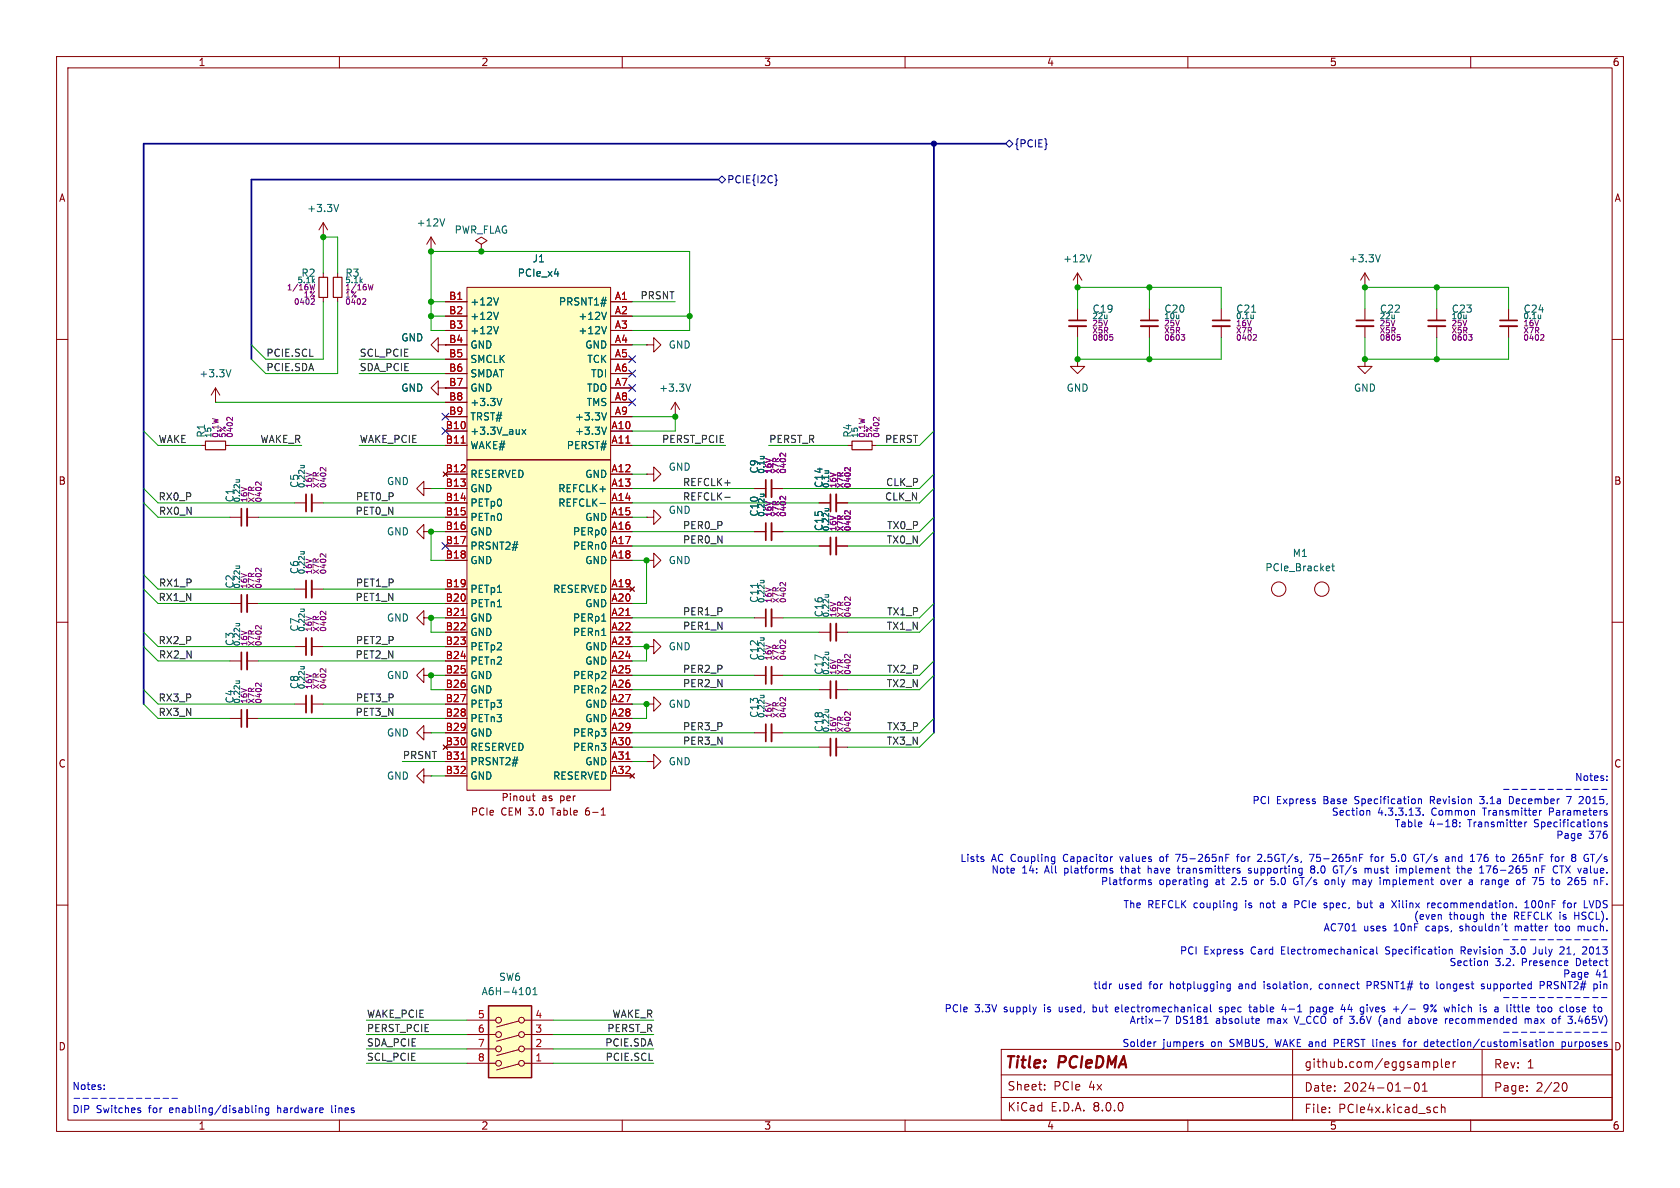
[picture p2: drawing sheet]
<svg xmlns="http://www.w3.org/2000/svg" width="297mm" height="210mm" viewBox="0 0 297 210" stroke-linecap="round" stroke-linejoin="round" font-family="sans-serif">
<g fill="none" stroke="#840000" stroke-width=".18">
<path d="M10 10h277v190h-277zM12 12h273v186h-273zM60 10v2M110 10v2M160 10v2M210 10v2M260 10v2M57.1 39.4l-.7 1.2M57.1 39.4v2.5M57.1 39.4l.8 1.2M10 60h2M57.1 41.9h.1"/>
<path d="M57.1 48.3v.7M57.1 52.6v.7M59.7 48.3v.7M59.7 52.6v.7M76.2 44.5h.1M76.2 41.9l-.8 1.3M76.2 41.9v2.6M76.2 41.9l.8 1.3M215.9 54.6v2M215.9 57.7v2M285 60h2M35.6 78.7h.7"/>
<path d="M38.1 71.1h.1M38.1 68.6l-.8 1.3M38.1 68.6v2.5M38.1 68.6l.8 1.3M39.9 78.7h.7M77.5 61v-1.3l-1.3 1.3 1.3 1.2v-1.2h1.2M77.5 68.6v-1.3l-1.3 1.3 1.3 1.3v-1.3h1.2M78.7 61h.1M78.7 68.6h.1M40.6 91.4h2.1M43.7 91.4h2M74.9 94v-1.3l-1.2 1.3 1.2 1.3v-1.3h1.3"/>
<path d="M74.9 86.4v-1.3l-1.2 1.3 1.2 1.2v-1.2h1.3M76.2 94h.1M76.2 86.4h.1M133.3 94h2.1M136.4 94h2M144.8 88.9h2M147.8 88.9h2.1M10 110h2M40.6 116.8h2.1M43.7 116.8h2M52.1 104.1h2M55.1 104.1h2"/>
<path d="M74.9 109.2v-1.2l-1.2 1.2 1.2 1.3v-1.3h1.3M74.9 119.4v-1.3l-1.2 1.3 1.2 1.3v-1.3h1.3M76.2 109.2h.1M76.2 119.4h.1M114.3 114.3h1.3v-1.3l1.2 1.3-1.2 1.3v-1.3M114.3 114.3h.1M144.8 111.8h2M147.8 111.8h2.1M285 110h2M40.6 127h2.1M43.7 127h2M114.3 124.5h1.3v-1.3l1.2 1.3-1.2 1.2v-1.2"/>
<path d="M114.3 124.5h.1M114.3 134.6h1.3v-1.2l1.2 1.2-1.2 1.3v-1.3M114.3 134.6h.1M144.8 121.9h2M147.8 121.9h2.1M10 160h2M60 198v2M110 198v2M160 198v2M177 194h108M177 190h108M177 185.5h108v12.5h-108z"/>
<path d="M184.7 192.6v.1M184.7 191.8v.1M210 198v2M228.5 185.5v12.5M235 196.6v.1M235 195.8v.1M248.2 192.3h1.2M250.2 191.5l.2-.1a.81 .81 0 0 1 .6 .6 .81 .81 0 0 1-.3 .8l-.2 .1a.81 .81 0 0 1-.3-1.4zM251.5 192.9h.8M251.5 191.8l.4-.4v1.5M253.5 187.7v1.5M253.5 187.8l.4-.1 .3 .3v.4l-.2 .2h-.5"/>
<path d="M253.7 195.7l.5 .1M254.2 196.6l-.5 .1M254.8 195.8l.2-.1 .4 .1 .1 .9M254.8 195.2v1.5M254.8 187.2v1.3l.2 .2M255.5 188.2l.8-.2-.1-.2-.4-.1-.3 .2 .1 .7h.6M256.9 187.7v1M257.3 187.7l-.3 .1-.1 .2M260 198v2M262 185.5v8.5M270 192.8v.1M270 192v.1"/>
<path d="M276.2 192l.1-.5 .2-.1a.81 .81 0 0 1 .6 .6 .81 .81 0 0 1-.3 .8h-.4l-.2-.5"/>
</g>
<path d="M214.4 57.7h3M43.7 89.9v3.1M136.4 92.5v3M147.8 87.4v3M43.7 115.3v3.1M55.1 102.6v3.1M147.8 110.2v3.1M43.7 125.5v3M147.8 120.4v3" fill="none" stroke="#840000" stroke-width=".33"/>
<path d="M214.4 56.6h3M42.7 89.9v3.1M135.4 92.5v3M146.8 87.4v3M42.7 115.3v3.1M54.1 102.6v3.1M146.8 110.2v3.1M42.7 125.5v3M146.8 120.4v3" fill="none" stroke="#840000" stroke-width=".3"/>
<g fill="none" stroke="#006464" stroke-width=".18">
<path d="M59.9 36.1l-.5 1.3M78.6 38.7l-.4 1.2M55.3 49.6l.3 .4M63.8 49.6l.2 .4M64 49.3l-.3 .4M221.3 55.2h.7M221.6 55.7v.6M221.6 56.2l-.2 .1M40.8 65.3l-.4 1.3M41.7 84.8h.7M42.3 84.8l.1 .3M53.1 97.5h.7"/>
<path d="M53.7 97.5l.1 .3M134.4 87.4h.7M135 87.4l.1 .2M145.8 83.2h.7M146.4 83.2l.1 .2M41.7 110.2h.7M42.3 110.2l.1 .3M145.8 105.1h.7M145.8 115.3h.7M146.4 105.1l.1 .3M146.4 115.3l.1 .3M41.7 120.4h.7"/>
<path d="M42.3 120.4l.1 .3"/>
</g>
<g fill="none" stroke="#840084" stroke-width=".18">
<path d="M55.6 53.2l-.6 .6h.6M55.6 50.3l-.2 1-.2-.8-.2 .8M64.2 52.8h.4l.1 .3-.7 .7h.7M66 50.3l-.3 1-.2-.8-.2 .8M221.7 59.1l.4 .1v.2l-.6 .7h.6M41.1 73.8v.6l-.7-.6-.3 .1v.3M46.2 85.2v.6l-.7-.6-.3 .1v.3M57.6 97.9v.6l-.7-.6-.2 .1-.1 .3M138.9 87.7v.7l-.7-.7-.3 .1v.4M150.3 82.7v.6l-.7-.6h-.2l-.1 .4M46.2 110.6v.6l-.7-.6-.3 .1v.3M150.3 105.5v.6l-.7-.6-.2 .1-.1 .3"/>
<path d="M150.3 115.7v.6l-.7-.6-.2 .1-.1 .3M46.2 120.8v.6l-.7-.6h-.3v.4"/>
</g>
<path d="M56.4 49h1.5v3.6h-1.5zM58.9 49h1.6v3.6h-1.6zM36.3 78h3.6v1.5h-3.6z" fill="none" stroke="#840000" stroke-width=".2"/>
<path d="M86.4 177.8h7.6v12.7h-7.6z" fill="#ffffc2"/>
<g fill="none" stroke="#840000" stroke-width=".18">
<path d="M114.3 61h1.3v-1.3l1.2 1.3-1.2 1.2v-1.2M114.3 61h.1M119.4 73.7h.1M119.4 71.1l-.8 1.3M119.4 71.1v2.6M119.4 71.1l.7 1.3M52.1 88.9h2M55.1 88.9h2M144.8 96.5h2M147.8 96.5h2.1M133.3 129.5h2.1M136.4 129.5h2"/>
<path d="M82.5 188h5.1M82.5 185.4h5.1M82.5 182.9h5.1M82.5 180.3h5.1M91.7 180.5l-3.9 1M91.7 183l-3.9 1M91.7 185.5l-3.9 1.1M91.7 188.1l-3.9 1M92.7 188h5.1M92.7 185.4h5.1M92.7 182.9h5.1M92.7 180.3h5.1"/>
<circle cx="88.1" cy="188" r=".51"/>
<circle cx="88.1" cy="185.4" r=".51"/>
<circle cx="88.1" cy="182.9" r=".51"/>
<circle cx="88.1" cy="180.3" r=".51"/>
<circle cx="92.2" cy="185.4" r=".51"/>
<circle cx="92.2" cy="188" r=".51"/>
<circle cx="92.2" cy="182.9" r=".51"/>
<circle cx="92.2" cy="180.3" r=".51"/>
</g>
<path d="M86.4 177.8h7.6v12.7h-7.6z" fill="none" stroke="#840000" stroke-width=".25"/>
<path d="M122.1 67.9l-.4 1.3M53.1 82.3h.7M53.7 82.3l.1 .3M145.8 89.9h.7M146.4 89.9l.1 .3M134.4 122.9h.7M135 122.9l.1 .3M93.2 174.6h.1a.68 .68 0 0 1 .5 .6 .68 .68 0 0 1-.5 .6h-.1M94.2 175.8h.7M94.2 174.9l.4-.3v1.2" fill="none" stroke="#006464" stroke-width=".18"/>
<path d="M55.1 87.4v3M147.8 95v3M136.4 128v3.1" fill="none" stroke="#840000" stroke-width=".33"/>
<path d="M54.1 87.4v3M146.8 95v3M135.4 128v3.1" fill="none" stroke="#840000" stroke-width=".3"/>
<path d="M57.6 82.7v.6l-.7-.6h-.2l-.1 .4M150.3 90.3v.6l-.7-.6-.2 .1-.1 .3M138.9 123.3v.6l-.7-.6-.3 .1v.3" fill="none" stroke="#840084" stroke-width=".18"/>
<g fill="#ffffc2">
<path d="M82.5 81.3h25.4v58.4h-25.4z"/>
<path d="M82.5 50.8h25.4v30.5h-25.4z"/>
</g>
<g fill="none" stroke="#840000" stroke-width=".18">
<path d="M78.7 53.3h3.8M78.7 55.9h3.8M78.7 58.4h3.8M82.5 50.8h25.4v30.5h-25.4zM85.1 43.2l1-.7-1-.6-1 .6 1 .7v1.3M85.1 44.5h.1M107.9 53.3h3.9M107.9 55.9h3.9M107.9 58.4h3.9M190.5 50.8h.1M190.5 48.3v2.5M190.5 54.6v2"/>
<path d="M190.5 57.7v2M190.5 48.3l-.8 1.2M190.5 48.3l.8 1.2M203.2 54.6v2M203.2 57.7v2M241.3 50.8h.1M241.3 48.3l-.8 1.2M241.3 48.3v2.5M241.3 54.6v2M241.3 57.7v2M241.3 48.3l.8 1.2M254 54.6v2"/>
<path d="M254 57.7v2M266.7 54.6v2M266.7 57.7v2M78.7 68.6h.1M78.7 61h.1M78.7 76.2h3.8M78.7 78.7h3.8M78.7 61h3.8M78.7 63.5h3.8M78.7 66h3.8M78.7 68.6h3.8M78.7 71.1h3.8"/>
<path d="M78.7 73.7h3.8M107.9 76.2h3.9M107.9 78.7h3.9M107.9 61h3.9M107.9 63.5h3.9M107.9 66h3.9M107.9 68.6h3.9M107.9 71.1h3.9M107.9 73.7h3.9M149.9 78.7h.7M154.2 78.7h.7M190.5 63.5v1.3h1.3l-1.3 1.2-1.3-1.2h1.3"/>
<path d="M190.5 63.5h.1M241.3 63.5v1.3h1.3l-1.3 1.2-1.3-1.2h1.3M241.3 63.5h.1M78.4 83.4l.7 .8M78.7 83.8h3.8M78.7 86.4h3.8M78.7 88.9h3.8M78.7 91.4h3.8M78.7 94h3.8M78.7 96.5h3.8M78.7 99.1h3.8M79.1 83.4l-.7 .8"/>
<path d="M82.5 81.3h25.4v58.4h-25.4zM107.9 83.8h3.9M107.9 86.4h3.9M107.9 88.9h3.9M107.9 91.4h3.9M107.9 94h3.9M107.9 96.5h3.9M107.9 99.1h3.9M114.3 83.8h1.3v-1.2l1.2 1.2-1.2 1.3v-1.3M114.3 83.8h.1M114.3 91.4h1.3v-1.2l1.2 1.2-1.2 1.3v-1.3M114.3 91.4h.1"/>
<path d="M114.3 99.1h1.3v-1.3l1.2 1.3-1.2 1.2v-1.2M114.3 99.1h.1M133.3 86.4h2.1M133.3 94h2.1M136.4 86.4h2M136.4 94h2M144.8 88.9h2M144.8 96.5h2M147.8 88.9h2.1M147.8 96.5h2.1M40.6 106.7h2.1M43.7 106.7h2"/>
<path d="M52.1 114.3h2M55.1 114.3h2M78.7 104.1h3.8M78.7 106.7h3.8M78.7 109.2h3.8M78.7 111.8h3.8M78.7 114.3h3.8M78.7 116.8h3.8M78.7 119.4h3.8M107.9 104.1h3.9M107.9 106.7h3.9M107.9 109.2h3.9"/>
<path d="M107.9 111.8h3.9M107.9 114.3h3.9M107.9 116.8h3.9M107.9 119.4h3.9M111.4 103.8l.7 .7M112.1 103.8l-.7 .7M133.3 109.2h2.1M133.3 119.4h2.1M136.4 109.2h2M136.4 119.4h2M52.1 124.5h2M55.1 124.5h2"/>
<path d="M74.9 137.2v-1.3l-1.2 1.3 1.2 1.2v-1.2h1.3M74.9 129.5v-1.2l-1.2 1.2 1.2 1.3v-1.3h1.3M76.2 137.2h.1M76.2 129.5h.1M78.7 121.9h3.8M78.7 124.5h3.8M78.7 127h3.8M78.7 129.5h3.8M78.7 132.1h3.8M78.7 134.6h3.8M78.7 137.2h3.8M107.9 121.9h3.9"/>
<path d="M107.9 124.5h3.9M107.9 127h3.9M107.9 129.5h3.9M107.9 132.1h3.9M107.9 134.6h3.9M107.9 137.2h3.9M111.4 136.8l.7 .7M112.1 136.8l-.7 .7M144.8 132.1h2M147.8 132.1h2.1M94.1 140.7h.5M94.3 140.3v1.1l.3 .1"/>
<path d="M106.3 144.1h.7"/>
<circle cx="226.1" cy="104.1" r="1.27"/>
<circle cx="233.7" cy="104.1" r="1.27"/>
</g>
<g fill="none" stroke="#006464" stroke-width=".18">
<path d="M88.1 52.6l-.4 1.3M88.1 55.2l-.4 1.3M88.1 57.7l-.4 1.3M98 48.4h.8M107.2 55.2l-.4 1.3M107.2 57.7l-.4 1.3M192.9 45l-.4 1.3M244 45l-.4 1.3M272.4 55.7v.6M272.4 56.2l-.2 .1M88.7 70.4l-.4 1.3M92.3 75.9l.7 .9"/>
<path d="M93 75.9l-.7 .9M107.2 75.5l-.4 1.3M107.2 73l-.4 1.2M106.1 89h.9M134.4 80.7h.7M134.4 87.4h.7M135 87.4l.1 .2M135 80.7l.1 .1M145.8 83.2h.7M145.8 89.9h.7M146.4 89.9l.1 .3M146.4 83.2l.1 .2"/>
<path d="M235.6 99.6v1.1l.3 .2M41.7 100.1h.7M42.3 100.1l.1 .2M53.1 107.7h.7M53.1 117.8h.7M53.7 107.7l.1 .3M53.7 117.8l.1 .3M106.4 109.8h.7M106.4 112.3h.7M134.4 102.6h.7M134.4 112.8h.7M135 102.6l.1 .3"/>
<path d="M135 112.8l.1 .2M235.4 100.1h.5M145.8 125.5h.7M146.4 125.5l.1 .2"/>
</g>
<path d="M81.5 78.3h.7M81.5 108.8h.7M81.5 134.2h.7" fill="none" stroke="#a90000" stroke-width=".18"/>
<path d="M189 57.7h3M201.7 57.7h3M239.8 57.7h3M252.5 57.7h3M265.2 57.7h3M136.4 84.8v3.1M43.7 105.2v3M55.1 112.8v3M136.4 107.7v3M136.4 117.9v3M55.1 122.9v3.1M147.8 130.6v3" fill="none" stroke="#840000" stroke-width=".33"/>
<path d="M189 56.6h3M201.7 56.6h3M239.8 56.6h3M252.5 56.6h3M265.2 56.6h3M135.4 84.8v3.1M42.7 105.2v3M54.1 112.8v3M135.4 107.7v3M135.4 117.9v3M54.1 122.9v3.1M146.8 130.6v3" fill="none" stroke="#840000" stroke-width=".3"/>
<g fill="none" stroke="#840084" stroke-width=".18">
<path d="M196.2 59.1h.5M196.3 59.5h.3l.1 .2v.3l-.4 .1M208.8 59.1h.6l-.3 .4 .3 .1v.4l-.1 .1h-.3M247 59.1h.5M247.1 59.5h.3l.1 .2v.3l-.4 .1M259.6 59.1h.6l-.3 .4 .3 .1v.4l-.1 .1h-.3M272.5 59.1l.4 .1v.2l-.6 .7h.6M155.4 73.8v.6l-.7-.6-.3 .1v.3M138.9 80.1v.6l-.7-.6-.3 .1v.3M138.9 87.7v.7l-.7-.7-.3 .1v.4M150.3 82.7v.6l-.7-.6h-.2l-.1 .4M150.3 90.3v.6l-.7-.6-.2 .1-.1 .3"/>
<path d="M46.2 100.4v.7l-.7-.7-.3 .1v.4M57.6 108.1v.6l-.7-.6h-.2l-.1 .4M57.6 118.2v.6l-.7-.6-.2 .1-.1 .3M138.9 103v.6l-.7-.6-.3 .1v.3M138.9 113.1v.7l-.7-.7-.3 .1v.4M150.3 125.8v.7l-.7-.7-.2 .1-.1 .4"/>
</g>
<path d="M150.6 78h3.6v1.5h-3.6z" fill="none" stroke="#840000" stroke-width=".2"/>
<g fill="none" stroke="#000084" stroke-width=".18">
<path d="M127.6 31.1l.7 .7-.7 .6-.6-.6zM137 30.9l.2 .2v.6l.2 .1-.2 .2v.6l-.2 .2M177.8 25.4l.6-.6 .7 .6-.7 .6zM78.1 75.6l1.2 1.2M78.1 73.1l1.2 1.2M79.3 75.6l-1.2 1.2M79.3 73.1l-1.2 1.2M111.2 65.4l1.2 1.2M111.2 62.9l1.2 1.2M111.2 68l1.2 1.2M111.2 70.5l1.2 1.2M112.4 62.9l-1.2 1.2"/>
<path d="M112.4 65.4l-1.2 1.2M112.4 68l-1.2 1.2M112.4 70.5l-1.2 1.2M78.1 95.9l1.2 1.2M79.3 95.9l-1.2 1.2"/>
</g>
<path d="M128.1 87.9h1" fill="none" stroke="#0f0f0f" stroke-width=".18"/>
<g fill="none" stroke="#0000c2" stroke-width=".18">
<path d="M265.8 139.5h1M267.4 139.5h1M269 139.5h.9M270.5 139.5h1M272.1 139.5h1M273.7 139.5h.9M275.2 139.5h1M276.8 139.5h1M278.4 139.5h1M280 139.5h.9M281.5 139.5h1M283.1 139.5h1"/>
<path d="M284.1 137.9v.1M284.1 137.2v.1M173.8 151.9l.2 .2-.2 .2M173.8 151.4l.1 .1M186.1 151.4l.4 .1M186.5 151.4v1.1l-.2 .2M186.5 152.2l-.4 .1M196.2 153.7l.6 .4-.2 .2h-.4M196.7 151.4l-.3 .2M196.7 153.6l-.3-.1-.2 .2M203 153.1v1.2M203.2 153.5l-.2 .1"/>
<path d="M203.5 155.6l-.3-.1-.2 .2 .1 .2 .4 .1v.3h-.5M205.2 151.5l-.2 .2 .2 .5M207.8 151h.9l-.6 1.3M208.1 153.5h.5M208.3 153.1v1.1l.3 .1M213.1 155.5l.3 .1M213.4 156.3l-.3 .1M213.4 155.5v1.1l-.1 .1-.3 .1M216.7 151h.6M216.7 151.6h.4M218 155.1l-.2 .1M218.2 159.7h.4"/>
<path d="M218.5 155.7l-.8 .7h.8M218.6 151.4h.5M218.6 159.6v1.1l-.1 .1-.3 .1M218.9 153.9l.3 .1v.2l-.1 .1h-.3M218.9 153.5l.3 .1M219.1 151l-.3 .2v1.1M221.2 153.6l-.3-.1-.2 .2 .5 .4M221.2 154.2l-.1 .1h-.4M222.2 155.5l-.3 .1-.1 .2v.5l.4 .1M222.4 151.1l.4-.1 .3 .3M223.1 151.4l-.8 .9h.8M224.8 156.3h.5"/>
<path d="M224.8 155.7h.5M226.9 159.6l-.1 .1M226.9 160l-.2 .2 .2 .3M228.7 156.1l.4 .3 .4-.1M228.9 159.2h.5M228.9 159.9h.5M229.2 155.8h.3M231.5 151h.8l-.5 1.3M231.9 153.6l-.2 .3 .1 .3 .1 .1h.3l.2-.2v-.2l-.2-.3M231.9 153.6l-.2-.2 .2-.3h.3l.2 .2-.2 .3M231.9 153.6h.3M234.1 159.7h.4"/>
<path d="M234.1 160l.5 .2M234.3 155.7l.4-.2 .2 .3-.1 .5-.3 .1-.2-.1M236.1 153.1h-.2M236.2 153.8h.3v.4l-.3 .1h-.3M236.3 153.1h.1M239.6 155.5l.1 .2M239.7 155.7l.2-.2 .3 .1 .1 .8M239.7 155.7v.7M240.1 159.7l.3-.1 .3 .3-.2 .5h-.4M240.1 159.2v1.3M241.5 153.5l.4 .2M241.7 143.3h.4l.1 .8"/>
<path d="M241.9 153.7l.1-.2 .3 .1 .1 .7M241.9 153.7v.6M242.2 151.4h.5M242.7 151l-.3 .2v1.1M243.5 151.4l-.3 .1-.1 .2v.5l.4 .1M244.2 159.6h.2l.2 .2v.7M244.6 159.9l-.4 .1M244.8 155.5l.3 .2M245.1 155.7v.7M245.3 155.5l-.2 .2M247.2 152.2v.1M247.5 153.6l.4-.1 .1 .2"/>
<path d="M247.5 153.5v.8M248 153.7v.6M248.2 153.5l-.2 .2M250.3 142.8h.8l-.5 .5M250.8 141.2v.9M250.8 141.3l.1-.1 .3 .1 .1 .8M250.8 143.3l.3 .3v.3l-.3 .2M251.1 151h.7M251.5 151v1.3M251.6 144v.1M252.8 159.6l-.3 .1M254.8 155.7l.2-.2 .4 .2v.4l-.1 .2-.3 .1-.2-.1z"/>
<path d="M255.8 155.5l.3 .9 .3-.9M256.7 151.6l.4-.2 .2 .2M256.7 151.4v.9M257 145.4h.3M257.3 144.9l.2 .2-.2 .3M257.3 145.4l.2 .3v.2l-.1 .2-.4 .1M257.5 153.5h.5M257.7 153.1v1.1l.3 .1M258.1 146v.2M258.1 145.4v.1M258.4 153.6l.2-.1 .3 .1 .1 .7M258.4 153.1v1.2"/>
<path d="M261.1 151h.8l-.5 1.3M261.6 140.8h.8M261.6 141.9l.2 .2M263.6 153.1l-.6 1.2M263.8 155.5v.9M263.9 155.6l-.1 .1M267.3 140.9l-.5-.1v1.3l.5-.1M269.1 155.5h.5M269.3 151.6v.6M269.5 155.1l-.1 .1M269.6 145.3v.9M269.6 159.6l.3-.4v1.3"/>
<path d="M269.9 145.3l-.3 .3M271.3 159.3l-.1-.1a.68 .68 0 0 0-.4 .6 .68 .68 0 0 0 .4 .7l.1-.1M271.4 153.6l.2-.1 .3 .1 .1 .7M271.4 153.5v.8M272.2 143.3v.8M272.5 143.3l-.3 .2M272.6 153.7h.4M272.6 153.1v1.2M272.8 155.7v.6M276.2 151.4v.9M276.5 151.4l-.3 .3M276.9 140.8h.9l-.6 1.3"/>
<path d="M277.2 159.7l.3-.1 .3 .3-.1 .5-.3 .1-.2-.1M279.4 140.8h.3l.2 .2M279.6 156.3l.5 .1M279.7 155.1l-.1 .6 .5-.1M279.9 141.2l-.8 .9h.8M280.6 151.7h.2M280.6 151a.61 .61 0 0 0-.6 .7 .61 .61 0 0 0 .8 .5M281.8 159.2l-.4 1.3M282.9 145.3l.1 .2v.7M283.2 151l-1.1 1.6M284 143.7l.1 .2-.1 .2M284 143.3h.1"/>
<path d="M284.1 156.3v.1M284.1 145.4l-.3-.1-.2 .2 .1 .2 .4 .1v.3h-.5M193.2 177.6v1.3M193.2 178.8l.2 .1M193.4 178l-.2 .1M196.5 173.9l-.2 .1M197.6 178h-.2l-.2 .2v.6l.4 .1M197.8 178.3l-.6 .1M206.5 179.6l-.5 1.3M212.8 178.7l.2 .2 .4-.1M212.8 178.1h.5l.1 .8M213.4 178.3l-.4 .1-.2 .2"/>
<path d="M214 177.6v1.1l.2 .2M216 178.1l-.3-.1-.1 .3 .5 .3M216.1 178.7l-.2 .2-.3-.1M217.5 174l-.4-.1-.2 .3 .1 .5h.5M217.5 173.9v1.1l-.2 .2-.4-.1M218.2 160.4h.4M220.8 178h.4M220.9 178.7l.3 .2M223.5 173.5v.1M223.5 173.9v.9M226.9 177.5l-.3 .9h.8M227.2 178v.9"/>
<path d="M228.8 179.6l.4 1.3M231.6 178.1l.4-.1 .2 .3-.1 .5h-.5M231.6 178v1.3M231.8 174.7l-.2 .3M232.8 178.4v.4M233.7 173.9h-.2l-.3 .3 .1 .5 .4 .1M234.6 160.3l-.2 .2h-.2M237.1 178.4h.8M238.6 177.5l-.3 .9h.8M239 164.6h.7M239.4 179.6l-.4 .5h.1M241.7 177.6v.1"/>
<path d="M241.7 178v.9M242.2 167.9h.5l.1 .7M242.3 173.6l-.6-.1v1.3M242.3 174.1l-.6 .1M242.8 168.1l-.5 .1-.1 .1 .1 .3h.5M243.4 167.4v1.1l.2 .1M244.6 160.4l-.4 .1M246.3 178.4h1M248.8 177.5l-1.1 1.7M249.2 178.4h1M251 173.9h.5M251.2 174.6l.3 .2"/>
<path d="M252.4 178.1l-.2 .3h-.2l-.3-.3 .1-.4 .4-.1 .2 .1a.84 .84 0 0 1-.3 1.2h-.3M253.1 160l.6-.1v-.2l-.4-.1-.2 .2 .1 .6h.5M253.7 178.5l-.2 .2 .2 .2M253.9 177.6l-1 1.3M254.7 161.7l.1 .8M255 173.9l-.3 .1-.1 .2 .1 .5 .3 .1M256.2 167.9l.2-.1 .3 .1v.7M256.2 167.8v.8M258.3 168h.5M258.8 167.4h-.5v1.2M262.1 161.7l.1 .2v.6M262.4 174l-.3-.1-.2 .2v.2l.5 .1v.3h-.5"/>
<path d="M262.5 169.9h.4l.1 .8M263 173.9v.8M265.8 166.1h1M265.8 176.3h1M266 163.7h.5M266.2 163.3v1.1l.3 .2M266.4 177.6v1.1l.2 .2M267 168.5l.6 .1M267 167.4h.8l-.4 .5h.2M267.4 166.1h1M267.4 176.3h1M267.9 163.7v.9"/>
<path d="M268.1 163.7l-.2 .1M269 166.1h.9M269 176.3h.9M269.1 177.6l.1 1.2M269.6 160.5h.7M270.5 166.1h1M270.5 176.3h1M271.5 167.4v.9a.41 .41 0 0 1-.5 .3M272.1 166.1h1M272.1 176.3h1M272.3 174.2l.6-.1 .1-.2v-.3l-.7-.1v1.3M273.6 174.2h.4"/>
<path d="M273.7 166.1h.9M273.7 176.3h.9M273.7 178.1l.2-.1 .4 .1v.5l-.1 .2-.3 .1-.2-.1zM274 173.5h-.4v1.3M274.8 163.7h.5M275 163.3v1.1l.3 .2M275.2 166.1h1M275.2 176.3h1M275.8 179.6l-.2 .2v1.1M275.9 167.4h.4l.2 .2M276.5 167.7l-.8 .9h.8M276.8 166.1h1"/>
<path d="M276.8 176.3h1M277.1 169.9l.1 .3-.6 .1M278.4 161.2v1.3M278.4 161.9h.7M278.4 166.1h1M278.4 176.3h1M278.7 178.8l.4 .1M279 163.8l.4-.1 .1 .2M279 163.7v.9M279.1 178l-.4 .2 .1 .2h.3M280 166.1h.9M280 167.4h.4l.1 .3-.8 .9h.8"/>
<path d="M280 176.3h.9M281.5 166.1h1M281.5 176.3h1M282.9 173.5v.1M282.9 173.9v.9M283.1 166.1h1M283.1 176.3h1M13.1 194.2h1M14.7 194.2h.9M16.2 194.2h1M17.8 194.2h1M18.4 192.5v.1"/>
<path d="M18.4 191.8v.1M19.4 194.2h1M21 194.2h.9M22.5 194.2h1M24.1 194.2h1M24.5 196.3h.3l.1 .2-.2 .2h-.2M24.5 195.8l.3 .1M25.7 194.2h.9M27.3 194.2h.9M28.8 194.2h1M30.4 194.2h1M45.2 195.4v.1"/>
<path d="M45.2 195.8v.9M45.8 196l.2-.2 .3 .1 .1 .8M45.8 195.8v.9M47.5 195.9l-.3-.1-.3 .3 .1 .5h.5M47.5 195.8v1.1l-.2 .2h-.3M58.6 195.4v1.1l.2 .2M204.4 184.2l-.3 .1M212.4 184.2h.3M212.4 184.6h.3v.2l-.2 .2h-.2M212.8 180.9h.8M222.2 180.1h.4v.3l-.6 .1M222.6 180.9h-.4"/>
<path d="M235.9 184.4h.5M236.4 183.7h-.5v1.3M238.6 180.8l.5 .1M243.9 180v.9l.3 .5M248 184.2h.5M248.5 183.7l-.3 .2v1.1M249.1 180.1h.4l.1 .8M249.6 180.4h-.4l-.2 .2 .2 .3h.4M252 184.2h.4M252.4 184.9l-.4 .1M252.4 183.7v1.3M255.9 180.1l-.3 .1"/>
<path d="M256.7 180.1h-.3l-.1 .2v.6h.4M256.9 180.4l-.6 .1M265.8 182.5h1M267.4 182.5h1M269 182.5h.9M269.6 180.2l.4-.1 .2 .2M269.6 180.1v.8M270.2 180.3l.1-.2h.4v.8M270.2 180.3v.6M270.5 182.5h1M272.1 182.5h1M272.3 183.7v.2"/>
<path d="M272.3 184.2v.8M272.9 184.3l.2-.1 .3 .1 .1 .5-.1 .1-.3 .1-.2-.1zM273.7 182.5h.9M274 184.3l.2-.1h.3l.1 .8M274 184.2v.8M275.2 182.5h1M275.4 180.1h.5M276.2 184.2v1.2M276.2 184.2h.3l.3 .2-.2 .5h-.4M276.8 182.5h1M278.4 182.5h1M278.5 180.8v.1"/>
<path d="M280 182.5h.9M281.5 182.5h1M283.1 182.5h1"/>
<circle cx="253.1" cy="177.8" r=".18"/>
</g>
<path d="M127 31.8h-82.6v31.7M165.1 25.4v104.1M177.8 25.4h-152.4v99.1" fill="none" stroke="#000084" stroke-width=".3"/>
<g fill="none" stroke="#009600" stroke-width=".18">
<path d="M57.1 53.3v10.2h-10.1l-2.6-2.5M57.1 48.3v-6.4h2.6v6.4M59.7 53.3v12.7h-12.7l-2.6-2.5M76.2 53.3h2.5M76.2 55.9h2.5M78.7 58.4h-2.5v-13.9h45.7v13.9h-10.1M111.8 53.3h7.6M111.8 55.9h10.1M190.5 54.6v-3.8h25.4v3.8M190.5 59.7v3.8h25.4v-3.8M203.2 50.8v3.8M203.2 59.7v3.8"/>
<path d="M241.3 54.6v-3.8h25.4v3.8M241.3 59.7v3.8h25.4v-3.8M254 50.8v3.8M254 59.7v3.8M25.4 76.2l2.5 2.5h7.7M38.1 71.1h40.6M40.6 78.7h12.7M63.5 78.7h15.2M63.5 63.5h15.2M63.5 66h15.2M111.8 73.7h7.6v2.5h-7.6M111.8 78.7h16.5"/>
<path d="M111.8 61h2.5M135.9 78.7h14M165.1 76.2l-2.5 2.5h-7.7M25.4 88.9l2.5 2.5h12.7M25.4 86.4l2.5 2.5h24.2M45.7 91.4h33M57.1 88.9h21.6M76.2 86.4h2.5M78.7 94h-2.5v5.1h2.5M111.8 94h21.5M111.8 91.4h2.5M111.8 99.1h2.5v7.6h-2.5"/>
<path d="M111.8 83.8h2.5M111.8 88.9h33M111.8 96.5h33M111.8 86.4h21.5M165.1 91.4l-2.5 2.6h-24.2M165.1 86.4l-2.5 2.5h-12.7M165.1 94l-2.5 2.5h-12.7M165.1 83.8l-2.5 2.6h-24.2M25.4 114.3l2.5 2.5h12.7M25.4 111.8l2.5 2.5h24.2M25.4 104.1l2.5 2.6h12.7M25.4 101.6l2.5 2.5h24.2"/>
<path d="M45.7 116.8h33M45.7 106.7h33M57.1 114.3h21.6M57.1 104.1h21.6M78.7 109.2h-2.5v2.6h2.5M78.7 119.4h-2.5v2.5h2.5M111.8 114.3h2.5v2.5h-2.5M111.8 119.4h21.5M111.8 109.2h21.5M111.8 111.8h33M165.1 116.8l-2.5 2.6h-24.2M165.1 106.7l-2.5 2.5h-24.2"/>
<path d="M165.1 109.2l-2.5 2.6h-12.7M165.1 119.4l-2.5 2.5h-12.7M25.4 124.5l2.5 2.5h12.7M25.4 121.9l2.5 2.6h24.2M45.7 127h33M57.1 124.5h21.6M71.1 134.6h7.6M76.2 137.2h2.5M76.2 129.5h2.5M111.8 124.5h2.5v2.5h-2.5M111.8 134.6h2.5M111.8 132.1h33"/>
<path d="M111.8 121.9h33M111.8 129.5h21.5M165.1 129.5l-2.5 2.6h-12.7M165.1 127l-2.5 2.5h-24.2M64.8 180.3h17.7M64.8 185.4h17.7M64.8 182.9h17.7M64.8 188h17.7M97.8 180.3h17.8M97.8 185.4h17.8M97.8 182.9h17.8M97.8 188h17.8"/>
</g>
<g fill="#009600" stroke="#009600" stroke-width=".18">
<circle cx="76.2" cy="44.5" r=".46"/>
<circle cx="85.1" cy="44.5" r=".46"/>
<circle cx="76.2" cy="53.3" r=".46"/>
<circle cx="57.1" cy="41.9" r=".46"/>
<circle cx="76.2" cy="55.9" r=".46"/>
<circle cx="76.2" cy="119.4" r=".46"/>
<circle cx="76.2" cy="94" r=".46"/>
<circle cx="119.4" cy="73.7" r=".46"/>
<circle cx="121.9" cy="55.9" r=".46"/>
<circle cx="241.3" cy="50.8" r=".46"/>
<circle cx="241.3" cy="63.5" r=".46"/>
<circle cx="254" cy="63.5" r=".46"/>
<circle cx="254" cy="50.8" r=".46"/>
<circle cx="203.2" cy="50.8" r=".46"/>
<circle cx="203.2" cy="63.5" r=".46"/>
<circle cx="190.5" cy="63.5" r=".46"/>
<circle cx="190.5" cy="50.8" r=".46"/>
<circle cx="76.2" cy="109.2" r=".46"/>
<circle cx="114.3" cy="114.3" r=".46"/>
<circle cx="114.3" cy="124.5" r=".46"/>
<circle cx="114.3" cy="99.1" r=".46"/>
</g>
<circle cx="165.1" cy="25.4" r=".46" fill="#000084" stroke="#000084" stroke-width=".18"/>
<g font-size="2.8" fill="#840000">
<text x="177.5" y="189.4">Title:</text>
<text x="187.2" y="189.4">PCIeDMA</text>
</g>
<g font-size="2.1" fill="#840000">
<text x="230.5" y="189">github.com/eggsampler</text>
<text x="264" y="189.1">Rev:</text>
<text x="269.9" y="189.1">1</text>
<text x="178" y="196.7">KiCad</text>
<text x="178" y="193">Sheet:</text>
<text x="185.7" y="196.7">E.D.A.</text>
<text x="186.2" y="193">PCIe</text>
<text x="192.5" y="193">4x</text>
<text x="193.3" y="196.7">8.0.0</text>
<text x="230.5" y="193.2">Date:</text>
<text x="230.5" y="197">File:</text>
<text x="236.6" y="197">PCIe4x.kicad_sch</text>
<text x="237.5" y="193.2">2024-01-01</text>
<text x="264" y="193.2">Page:</text>
<text x="271.5" y="193.2">2/20</text>
</g>
<g font-size="1.8" fill="#840000">
<text x="35" y="11.9">1</text>
<text x="85" y="11.9">2</text>
<text x="135" y="11.9">3</text>
<text x="185" y="11.9">4</text>
<text x="235" y="11.9">5</text>
<text x="285" y="11.9">6</text>
<text x="10.3" y="35.9">A</text>
<text x="285.3" y="35.9">A</text>
<text x="10.3" y="85.9">B</text>
<text x="285.3" y="85.9">B</text>
<text x="10.3" y="135.9">C</text>
<text x="285.3" y="135.9">C</text>
<text x="88.5" y="141.8">Pinout</text>
<text x="95.8" y="141.8">as</text>
<text x="99.2" y="141.8">per</text>
<text x="83.1" y="144.4">PCIe</text>
<text x="88.6" y="144.4">CEM 3.0</text>
<text x="97.8" y="144.4">Table</text>
<text x="104" y="144.4">6-1</text>
<text x="10.3" y="185.9">D</text>
<text x="285.3" y="185.9">D</text>
<text x="35" y="199.9">1</text>
<text x="85" y="199.9">2</text>
<text x="135" y="199.9">3</text>
<text x="185" y="199.9">4</text>
<text x="235" y="199.9">5</text>
<text x="285" y="199.9">6</text>
</g>
<g font-size="1.8" fill="#000084">
<text x="179.3" y="26.3">{PCIE}</text>
<text x="128.5" y="32.6">PCIE{I2C}</text>
</g>
<g font-size="1.8" fill="#006464">
<text x="54.2" y="37.7">+3.3V</text>
<text x="73.6" y="40.2">+12V</text>
<text x="80.3" y="41.5">PWR_FLAG</text>
<text x="94.1" y="46.6">J1</text>
<text x="187.9" y="46.6">+12V</text>
<text x="238.4" y="46.6">+3.3V</text>
<text x="53.2" y="49.1">R2</text>
<text x="61" y="49.1">R3</text>
<text x="91.4" y="49.1">PCIe_x4</text>
<text x="83.1" y="54.2">+12V</text>
<text x="83.1" y="56.7">+12V</text>
<text x="83.1" y="59.3">+12V</text>
<text x="98.7" y="54.2">PRSNT1#</text>
<text x="102.2" y="56.7">+12V</text>
<text x="102.2" y="59.3">+12V</text>
<text x="193" y="55.5">C19</text>
<text x="205.7" y="55.5">C20</text>
<text x="218.4" y="55.5">C21</text>
<text x="243.8" y="55.5">C22</text>
<text x="256.6" y="55.5">C23</text>
<text x="269.3" y="55.5">C24</text>
<text x="70.8" y="60.6">GND</text>
<text x="83.1" y="61.8">GND</text>
<text x="83.1" y="64.4">SMCLK</text>
<text x="103.4" y="61.8">GND</text>
<text x="103.7" y="64.4">TCK</text>
<text x="118.1" y="61.8">GND</text>
<text x="35.2" y="66.9">+3.3V</text>
<text x="70.8" y="69.4">GND</text>
<text x="83.1" y="66.9">SMDAT</text>
<text x="83.1" y="69.4">GND</text>
<text x="83.1" y="72">+3.3V</text>
<text x="103.6" y="72">TMS</text>
<text x="103.7" y="69.4">TDO</text>
<text x="104.4" y="66.9">TDI</text>
<text x="116.4" y="69.4">+3.3V</text>
<text x="188.5" y="69.4">GND</text>
<text x="239.3" y="69.4">GND</text>
<text x="36.4" y="77.5" transform="rotate(-90 36.4 77.5)">R1</text>
<text x="83.1" y="77.1">+3.3V_aux</text>
<text x="83.1" y="74.5">TRST#</text>
<text x="101.6" y="77.1">+3.3V</text>
<text x="101.6" y="74.5">+3.3V</text>
<text x="150.7" y="77.5" transform="rotate(-90 150.7 77.5)">R4</text>
<text x="83.1" y="79.6">WAKE#</text>
<text x="100.1" y="79.6">PERST#</text>
<text x="118.1" y="83.4">GND</text>
<text x="134.2" y="83.8" transform="rotate(-90 134.2 83.8)">C9</text>
<text x="41.5" y="88.9" transform="rotate(-90 41.5 88.9)">C1</text>
<text x="52.9" y="86.4" transform="rotate(-90 52.9 86.4)">C5</text>
<text x="68.3" y="86">GND</text>
<text x="83.1" y="84.7">RESERVED</text>
<text x="83.1" y="87.2">GND</text>
<text x="83.1" y="89.8">PETp0</text>
<text x="98.6" y="87.2">REFCLK+</text>
<text x="98.6" y="89.8">REFCLK-</text>
<text x="103.4" y="84.7">GND</text>
<text x="145.6" y="86.4" transform="rotate(-90 145.6 86.4)">C14</text>
<text x="68.3" y="94.8">GND</text>
<text x="83.1" y="92.3">PETn0</text>
<text x="83.1" y="94.8">GND</text>
<text x="101.2" y="94.8">PERp0</text>
<text x="103.4" y="92.3">GND</text>
<text x="118.1" y="91">GND</text>
<text x="134.2" y="91.4" transform="rotate(-90 134.2 91.4)">C10</text>
<text x="145.6" y="94" transform="rotate(-90 145.6 94)">C15</text>
<text x="52.9" y="101.6" transform="rotate(-90 52.9 101.6)">C6</text>
<text x="83.1" y="97.4">PRSNT2#</text>
<text x="83.1" y="99.9">GND</text>
<text x="101.2" y="97.4">PERn0</text>
<text x="103.4" y="99.9">GND</text>
<text x="118.1" y="99.9">GND</text>
<text x="223.6" y="101.2">PCIe_Bracket</text>
<text x="228.4" y="98.7">M1</text>
<text x="41.5" y="104.1" transform="rotate(-90 41.5 104.1)">C2</text>
<text x="83.1" y="105">PETp1</text>
<text x="83.1" y="107.5">PETn1</text>
<text x="97.7" y="105">RESERVED</text>
<text x="103.4" y="107.5">GND</text>
<text x="134.2" y="106.7" transform="rotate(-90 134.2 106.7)">C11</text>
<text x="52.9" y="111.8" transform="rotate(-90 52.9 111.8)">C7</text>
<text x="68.3" y="110.1">GND</text>
<text x="83.1" y="110.1">GND</text>
<text x="83.1" y="112.6">GND</text>
<text x="101.2" y="110.1">PERp1</text>
<text x="101.2" y="112.6">PERn1</text>
<text x="145.6" y="109.2" transform="rotate(-90 145.6 109.2)">C16</text>
<text x="41.5" y="114.3" transform="rotate(-90 41.5 114.3)">C3</text>
<text x="83.1" y="115.2">PETp2</text>
<text x="83.1" y="117.7">PETn2</text>
<text x="103.4" y="115.2">GND</text>
<text x="103.4" y="117.7">GND</text>
<text x="118.1" y="115.2">GND</text>
<text x="134.2" y="116.8" transform="rotate(-90 134.2 116.8)">C12</text>
<text x="145.6" y="119.4" transform="rotate(-90 145.6 119.4)">C17</text>
<text x="41.5" y="124.5" transform="rotate(-90 41.5 124.5)">C4</text>
<text x="52.9" y="121.9" transform="rotate(-90 52.9 121.9)">C8</text>
<text x="68.3" y="120.2">GND</text>
<text x="83.1" y="120.2">GND</text>
<text x="83.1" y="122.8">GND</text>
<text x="83.1" y="125.3">PETp3</text>
<text x="101.2" y="120.2">PERp2</text>
<text x="101.2" y="122.8">PERn2</text>
<text x="103.4" y="125.3">GND</text>
<text x="118.1" y="125.3">GND</text>
<text x="68.3" y="130.4">GND</text>
<text x="83.1" y="127.9">PETn3</text>
<text x="83.1" y="130.4">GND</text>
<text x="101.2" y="130.4">PERp3</text>
<text x="103.4" y="127.9">GND</text>
<text x="134.2" y="127" transform="rotate(-90 134.2 127)">C13</text>
<text x="145.6" y="129.5" transform="rotate(-90 145.6 129.5)">C18</text>
<text x="83.1" y="132.9">RESERVED</text>
<text x="83.1" y="135.5">PRSNT2#</text>
<text x="101.2" y="132.9">PERn3</text>
<text x="103.4" y="135.5">GND</text>
<text x="118.1" y="135.5">GND</text>
<text x="68.3" y="138">GND</text>
<text x="83.1" y="138">GND</text>
<text x="97.7" y="138">RESERVED</text>
<text x="88.1" y="173.6">SW6</text>
<text x="85" y="176.1">A6H-4101</text>
</g>
<g font-size="1.8" fill="#a90000">
<text x="79.3" y="53.1">B1</text>
<text x="108.6" y="53.1">A1</text>
<text x="79.3" y="55.6">B2</text>
<text x="79.3" y="58.2">B3</text>
<text x="108.6" y="55.6">A2</text>
<text x="108.6" y="58.2">A3</text>
<text x="79.3" y="60.7">B4</text>
<text x="79.3" y="63.2">B5</text>
<text x="79.3" y="65.8">B6</text>
<text x="108.6" y="60.7">A4</text>
<text x="108.6" y="63.2">A5</text>
<text x="108.6" y="65.8">A6</text>
<text x="79.3" y="68.3">B7</text>
<text x="79.3" y="70.9">B8</text>
<text x="108.6" y="68.3">A7</text>
<text x="108.6" y="70.9">A8</text>
<text x="78.7" y="75.9">B10</text>
<text x="79.3" y="73.4">B9</text>
<text x="108" y="75.9">A10</text>
<text x="108.6" y="73.4">A9</text>
<text x="78.7" y="78.5">B11</text>
<text x="78.7" y="83.6">B12</text>
<text x="108" y="78.5">A11</text>
<text x="108" y="83.6">A12</text>
<text x="78.7" y="86.1">B13</text>
<text x="78.7" y="88.6">B14</text>
<text x="108" y="86.1">A13</text>
<text x="108" y="88.6">A14</text>
<text x="78.7" y="91.2">B15</text>
<text x="78.7" y="93.7">B16</text>
<text x="108" y="91.2">A15</text>
<text x="108" y="93.7">A16</text>
<text x="78.7" y="96.3">B17</text>
<text x="78.7" y="98.8">B18</text>
<text x="108" y="96.3">A17</text>
<text x="108" y="98.8">A18</text>
<text x="78.7" y="103.9">B19</text>
<text x="78.7" y="106.4">B20</text>
<text x="108" y="103.9">A19</text>
<text x="108" y="106.4">A20</text>
<text x="78.7" y="109">B21</text>
<text x="78.7" y="111.5">B22</text>
<text x="108" y="109">A21</text>
<text x="108" y="111.5">A22</text>
<text x="78.7" y="114">B23</text>
<text x="78.7" y="116.6">B24</text>
<text x="78.7" y="119.1">B25</text>
<text x="108" y="114">A23</text>
<text x="108" y="116.6">A24</text>
<text x="108" y="119.1">A25</text>
<text x="78.7" y="121.7">B26</text>
<text x="78.7" y="124.2">B27</text>
<text x="108" y="121.7">A26</text>
<text x="108" y="124.2">A27</text>
<text x="78.7" y="126.7">B28</text>
<text x="78.7" y="129.3">B29</text>
<text x="78.7" y="131.8">B30</text>
<text x="108" y="126.7">A28</text>
<text x="108" y="129.3">A29</text>
<text x="108" y="131.8">A30</text>
<text x="78.7" y="134.4">B31</text>
<text x="78.7" y="136.9">B32</text>
<text x="108" y="134.4">A31</text>
<text x="108" y="136.9">A32</text>
<text x="84.4" y="180.1">5</text>
<text x="84.4" y="182.6">6</text>
<text x="84.4" y="185.2">7</text>
<text x="94.5" y="185.2">2</text>
<text x="94.5" y="182.6">3</text>
<text x="94.5" y="180.1">4</text>
<text x="84.4" y="187.7">8</text>
<text x="94.5" y="187.7">1</text>
</g>
<g font-size="1.8" fill="#0f0f0f">
<text x="113.1" y="53">PRSNT</text>
<text x="47" y="63.2">PCIE.SCL</text>
<text x="47" y="65.7">PCIE.SDA</text>
<text x="63.5" y="65.7">SDA_PCIE</text>
<text x="63.5" y="63.2">SCL_PCIE</text>
<text x="27.9" y="78.4">WAKE</text>
<text x="45.9" y="78.4">WAKE_R</text>
<text x="63.5" y="78.4">WAKE_PCIE</text>
<text x="116.9" y="78.4">PERST_PCIE</text>
<text x="135.9" y="78.4">PERST_R</text>
<text x="156.4" y="78.4">PERST</text>
<text x="27.9" y="88.6">RX0_P</text>
<text x="62.8" y="88.6">PET0_P</text>
<text x="120.6" y="86">REFCLK+</text>
<text x="120.6" y="88.6">REFCLK-</text>
<text x="156.4" y="88.6">CLK_N</text>
<text x="156.6" y="86">CLK_P</text>
<text x="28" y="91.1">RX0_N</text>
<text x="62.8" y="91.1">PET0_N</text>
<text x="120.6" y="93.6">PER0_P</text>
<text x="156.7" y="93.6">TX0_P</text>
<text x="120.6" y="96.2">PER0_N</text>
<text x="156.7" y="96.2">TX0_N</text>
<text x="27.9" y="106.3">RX1_N</text>
<text x="28" y="103.8">RX1_P</text>
<text x="62.8" y="106.3">PET1_N</text>
<text x="62.8" y="103.8">PET1_P</text>
<text x="27.9" y="114">RX2_P</text>
<text x="62.8" y="114">PET2_P</text>
<text x="120.6" y="111.4">PER1_N</text>
<text x="120.6" y="108.9">PER1_P</text>
<text x="156.7" y="111.4">TX1_N</text>
<text x="156.7" y="108.9">TX1_P</text>
<text x="28" y="116.5">RX2_N</text>
<text x="62.8" y="116.5">PET2_N</text>
<text x="120.6" y="119">PER2_P</text>
<text x="156.7" y="119">TX2_P</text>
<text x="27.9" y="124.1">RX3_P</text>
<text x="62.8" y="124.1">PET3_P</text>
<text x="120.6" y="121.6">PER2_N</text>
<text x="156.7" y="121.6">TX2_N</text>
<text x="27.9" y="126.7">RX3_N</text>
<text x="62.8" y="126.7">PET3_N</text>
<text x="120.6" y="129.2">PER3_P</text>
<text x="120.6" y="131.7">PER3_N</text>
<text x="156.7" y="131.7">TX3_N</text>
<text x="156.7" y="129.2">TX3_P</text>
<text x="71.1" y="134.3">PRSNT</text>
<text x="64.8" y="180">WAKE_PCIE</text>
<text x="108.2" y="180">WAKE_R</text>
<text x="64.8" y="182.5">PERST_PCIE</text>
<text x="64.8" y="185.1">SDA_PCIE</text>
<text x="106.9" y="185.1">PCIE.SDA</text>
<text x="107.3" y="182.5">PERST_R</text>
<text x="64.8" y="187.6">SCL_PCIE</text>
<text x="107" y="187.6">PCIE.SCL</text>
</g>
<g font-size="1.8" fill="#0000c2">
<text x="221.3" y="142.2">PCI</text>
<text x="225.6" y="142.2">Express</text>
<text x="234.1" y="142.2">Base</text>
<text x="239.8" y="142.2">Specification</text>
<text x="253.3" y="142.2">Revision</text>
<text x="262.3" y="142.2">3.1a</text>
<text x="267.7" y="142.2">December</text>
<text x="278.1" y="142.2">7</text>
<text x="278.4" y="138.1">Notes:</text>
<text x="280.5" y="142.2">2015,</text>
<text x="235.4" y="144.3">Section</text>
<text x="243.5" y="144.3">4.3.3.13.</text>
<text x="246.5" y="146.3">Table</text>
<text x="252.7" y="146.3">4-18:</text>
<text x="253.2" y="144.3">Common</text>
<text x="259.6" y="146.3">Transmitter</text>
<text x="262.5" y="144.3">Transmitter</text>
<text x="271.5" y="146.3">Specifications</text>
<text x="274.3" y="144.3">Parameters</text>
<text x="275" y="148.4">Page</text>
<text x="280.9" y="148.4">376</text>
<text x="169.7" y="152.5">Lists</text>
<text x="175.2" y="154.5">Note</text>
<text x="175.3" y="152.5">AC Coupling</text>
<text x="180.6" y="154.5">14:</text>
<text x="184.8" y="154.5">All</text>
<text x="188.2" y="152.5">Capacitor</text>
<text x="188.4" y="154.5">platforms</text>
<text x="198.5" y="152.5">values</text>
<text x="198.7" y="154.5">that</text>
<text x="203.6" y="154.5">have</text>
<text x="205.7" y="152.5">of</text>
<text x="208.8" y="152.5">75-265nF</text>
<text x="209.1" y="154.5">transmitters</text>
<text x="219.8" y="152.5">for</text>
<text x="221.8" y="154.5">supporting</text>
<text x="223.6" y="152.5">2.5GT/s,</text>
<text x="233" y="154.5">8.0</text>
<text x="233" y="152.5">75-265nF</text>
<text x="237.2" y="154.5">GT/s</text>
<text x="242.9" y="154.5">must</text>
<text x="244" y="152.5">for</text>
<text x="247.9" y="152.5">5.0</text>
<text x="248.7" y="154.5">implement</text>
<text x="252.1" y="152.5">GT/s</text>
<text x="257.8" y="152.5">and</text>
<text x="259.7" y="154.5">the</text>
<text x="262.4" y="152.5">176</text>
<text x="263.9" y="154.5">176-265</text>
<text x="267.2" y="152.5">to</text>
<text x="270.3" y="152.5">265nF</text>
<text x="273.9" y="154.5">nF</text>
<text x="277.3" y="154.5">CTX value.</text>
<text x="277.3" y="152.5">for</text>
<text x="281.2" y="152.5">8</text>
<text x="283.5" y="152.5">GT/s</text>
<text x="194.9" y="156.5">Platforms</text>
<text x="198.5" y="160.6">The</text>
<text x="202.9" y="160.6">REFCLK</text>
<text x="205.3" y="156.5">operating</text>
<text x="211.1" y="160.6">coupling</text>
<text x="215.4" y="156.5">at</text>
<text x="218.5" y="156.5">2.5</text>
<text x="220.4" y="160.6">is</text>
<text x="222.7" y="156.5">or</text>
<text x="223.2" y="160.6">not</text>
<text x="225.8" y="156.5">5.0</text>
<text x="227.4" y="160.6">a</text>
<text x="229.7" y="160.6">PCIe</text>
<text x="230" y="156.5">GT/s</text>
<text x="235.1" y="160.6">spec,</text>
<text x="235.7" y="156.5">only</text>
<text x="240.8" y="156.5">may</text>
<text x="241.3" y="160.6">but</text>
<text x="245.5" y="160.6">a</text>
<text x="245.8" y="156.5">implement</text>
<text x="247.8" y="160.6">Xilinx</text>
<text x="254.2" y="160.6">recommendation.</text>
<text x="256.8" y="156.5">over</text>
<text x="262" y="156.5">a</text>
<text x="264.3" y="156.5">range</text>
<text x="270.8" y="156.5">of</text>
<text x="271.7" y="160.6">100nF</text>
<text x="273.9" y="156.5">75</text>
<text x="277.4" y="156.5">to</text>
<text x="278.7" y="160.6">for</text>
<text x="280.5" y="156.5">265</text>
<text x="282.5" y="160.6">LVDS</text>
<text x="233.9" y="164.7">AC701</text>
<text x="241.1" y="164.7">uses</text>
<text x="246.5" y="164.7">10nF</text>
<text x="249.9" y="162.7">(even</text>
<text x="252.4" y="164.7">caps,</text>
<text x="256.2" y="162.7">though</text>
<text x="258.5" y="164.7">shouldn't</text>
<text x="263.8" y="162.7">the</text>
<text x="268" y="162.7">REFCLK</text>
<text x="268.5" y="164.7">matter</text>
<text x="275.8" y="164.7">too</text>
<text x="276.2" y="162.7">is</text>
<text x="279" y="162.7">HSCL).</text>
<text x="280" y="164.7">much.</text>
<text x="208.5" y="168.8">PCI</text>
<text x="212.8" y="168.8">Express</text>
<text x="221.2" y="168.8">Card</text>
<text x="226.8" y="168.8">Electromechanical</text>
<text x="245.4" y="168.8">Specification</text>
<text x="256.2" y="170.9">Section</text>
<text x="258.9" y="168.8">Revision</text>
<text x="264.3" y="170.9">3.2.</text>
<text x="268" y="168.8">3.0</text>
<text x="269.1" y="170.9">Presence</text>
<text x="272.2" y="168.8">July</text>
<text x="276.2" y="172.9">Page</text>
<text x="277.1" y="168.8">21,</text>
<text x="278.9" y="170.9">Detect</text>
<text x="281.3" y="168.8">2013</text>
<text x="282.1" y="172.9">41</text>
<text x="166.9" y="179">PCIe</text>
<text x="172.3" y="179">3.3V</text>
<text x="177.6" y="179">supply</text>
<text x="184.9" y="179">is</text>
<text x="187.7" y="179">used,</text>
<text x="193.2" y="174.9">tldr</text>
<text x="193.9" y="179">but</text>
<text x="197.7" y="174.9">used</text>
<text x="198" y="179">electromechanical</text>
<text x="203.3" y="174.9">for</text>
<text x="207.1" y="174.9">hotplugging</text>
<text x="216.6" y="179">spec</text>
<text x="219.5" y="174.9">and</text>
<text x="222.2" y="179">table</text>
<text x="224.1" y="174.9">isolation,</text>
<text x="228.1" y="179">4-1</text>
<text x="233.3" y="179">page</text>
<text x="234.1" y="174.9">connect</text>
<text x="239" y="179">44</text>
<text x="242.6" y="179">gives</text>
<text x="242.7" y="174.9">PRSNT1#</text>
<text x="252.4" y="174.9">to</text>
<text x="254.2" y="179">9%</text>
<text x="255.4" y="174.9">longest</text>
<text x="258.1" y="179">which</text>
<text x="263.6" y="174.9">supported</text>
<text x="264.5" y="179">is</text>
<text x="267.4" y="179">a</text>
<text x="269.7" y="179">little</text>
<text x="274.1" y="174.9">PRSNT2#</text>
<text x="275.3" y="179">too</text>
<text x="279.5" y="179">close</text>
<text x="283.8" y="174.9">pin</text>
<text x="198.3" y="185.2">Solder</text>
<text x="199.6" y="181.1">Artix-7</text>
<text x="205.6" y="185.2">jumpers</text>
<text x="207.8" y="181.1">DS181</text>
<text x="214.2" y="185.2">on</text>
<text x="215.1" y="181.1">absolute</text>
<text x="217.7" y="185.2">SMBUS,</text>
<text x="224.4" y="181.1">max</text>
<text x="225.9" y="185.2">WAKE and</text>
<text x="229.4" y="181.1">V_CCO of</text>
<text x="236.7" y="185.2">PERST lines</text>
<text x="239.5" y="181.1">3.6V</text>
<text x="244.8" y="181.1">(and</text>
<text x="249.4" y="185.2">for</text>
<text x="250.3" y="181.1">above</text>
<text x="253.3" y="185.2">detection/customisation</text>
<text x="257" y="181.1">recommended</text>
<text x="271.2" y="181.1">max</text>
<text x="276.3" y="181.1">of</text>
<text x="277.8" y="185.2">purposes</text>
<text x="279.3" y="181.1">3.465V)</text>
<text x="12.7" y="192.8">Notes:</text>
<text x="12.7" y="196.9">DIP</text>
<text x="17" y="196.9">Switches</text>
<text x="26.4" y="196.9">for</text>
<text x="30.2" y="196.9">enabling/disabling</text>
<text x="49.5" y="196.9">hardware</text>
<text x="59.3" y="196.9">lines</text>
</g>
<g font-size="1.4" fill="#840084">
<text x="50.6" y="51.5">1/16W</text>
<text x="52.5" y="50.3">5.1k</text>
<text x="53.6" y="52.8">1%</text>
<text x="60.9" y="50.3">5.1k</text>
<text x="60.9" y="51.5">1/16W</text>
<text x="60.9" y="52.8">1%</text>
<text x="51.9" y="54.1">0402</text>
<text x="60.9" y="54.1">0402</text>
<text x="193" y="56.6">22u</text>
<text x="193" y="57.9">25V</text>
<text x="193" y="59.1">X5R</text>
<text x="205.7" y="56.6">10u</text>
<text x="205.7" y="57.9">25V</text>
<text x="205.7" y="59.1">X5R</text>
<text x="218.4" y="57.9">16V</text>
<text x="218.4" y="59.1">X7R</text>
<text x="243.8" y="56.6">22u</text>
<text x="243.8" y="57.9">25V</text>
<text x="243.8" y="59.1">X5R</text>
<text x="256.5" y="56.6">10u</text>
<text x="256.5" y="57.9">25V</text>
<text x="256.5" y="59.1">X5R</text>
<text x="269.2" y="57.9">16V</text>
<text x="269.2" y="59.1">X7R</text>
<text x="193" y="60.4">0805</text>
<text x="205.7" y="60.4">0603</text>
<text x="218.4" y="60.4">0402</text>
<text x="243.8" y="60.4">0805</text>
<text x="256.5" y="60.4">0603</text>
<text x="269.2" y="60.4">0402</text>
<text x="37.6" y="77.5" transform="rotate(-90 37.6 77.5)">15</text>
<text x="38.8" y="77.5" transform="rotate(-90 38.8 77.5)">0.1W</text>
<text x="40.1" y="77.5" transform="rotate(-90 40.1 77.5)">5%</text>
<text x="41.4" y="77.5" transform="rotate(-90 41.4 77.5)">0402</text>
<text x="151.9" y="77.5" transform="rotate(-90 151.9 77.5)">15</text>
<text x="153.1" y="77.5" transform="rotate(-90 153.1 77.5)">0.1W</text>
<text x="154.4" y="77.5" transform="rotate(-90 154.4 77.5)">5%</text>
<text x="155.7" y="77.5" transform="rotate(-90 155.7 77.5)">0402</text>
<text x="136.6" y="83.9" transform="rotate(-90 136.6 83.9)">16V</text>
<text x="137.9" y="83.9" transform="rotate(-90 137.9 83.9)">X7R</text>
<text x="139.2" y="83.9" transform="rotate(-90 139.2 83.9)">0402</text>
<text x="43.9" y="88.9" transform="rotate(-90 43.9 88.9)">16V</text>
<text x="45.2" y="88.9" transform="rotate(-90 45.2 88.9)">X7R</text>
<text x="46.4" y="88.9" transform="rotate(-90 46.4 88.9)">0402</text>
<text x="55.3" y="86.4" transform="rotate(-90 55.3 86.4)">16V</text>
<text x="56.6" y="86.4" transform="rotate(-90 56.6 86.4)">X7R</text>
<text x="57.9" y="86.4" transform="rotate(-90 57.9 86.4)">0402</text>
<text x="148" y="86.4" transform="rotate(-90 148 86.4)">16V</text>
<text x="149.3" y="86.4" transform="rotate(-90 149.3 86.4)">X7R</text>
<text x="150.6" y="86.4" transform="rotate(-90 150.6 86.4)">0402</text>
<text x="136.6" y="91.5" transform="rotate(-90 136.6 91.5)">16V</text>
<text x="137.9" y="91.5" transform="rotate(-90 137.9 91.5)">X7R</text>
<text x="139.2" y="91.5" transform="rotate(-90 139.2 91.5)">0402</text>
<text x="148" y="94" transform="rotate(-90 148 94)">16V</text>
<text x="149.3" y="94" transform="rotate(-90 149.3 94)">X7R</text>
<text x="150.6" y="94" transform="rotate(-90 150.6 94)">0402</text>
<text x="55.3" y="101.6" transform="rotate(-90 55.3 101.6)">16V</text>
<text x="56.6" y="101.6" transform="rotate(-90 56.6 101.6)">X7R</text>
<text x="57.9" y="101.6" transform="rotate(-90 57.9 101.6)">0402</text>
<text x="43.9" y="104.2" transform="rotate(-90 43.9 104.2)">16V</text>
<text x="45.2" y="104.2" transform="rotate(-90 45.2 104.2)">X7R</text>
<text x="46.4" y="104.2" transform="rotate(-90 46.4 104.2)">0402</text>
<text x="136.6" y="106.7" transform="rotate(-90 136.6 106.7)">16V</text>
<text x="137.9" y="106.7" transform="rotate(-90 137.9 106.7)">X7R</text>
<text x="139.2" y="106.7" transform="rotate(-90 139.2 106.7)">0402</text>
<text x="55.3" y="111.8" transform="rotate(-90 55.3 111.8)">16V</text>
<text x="56.6" y="111.8" transform="rotate(-90 56.6 111.8)">X7R</text>
<text x="57.9" y="111.8" transform="rotate(-90 57.9 111.8)">0402</text>
<text x="148" y="109.3" transform="rotate(-90 148 109.3)">16V</text>
<text x="149.3" y="109.3" transform="rotate(-90 149.3 109.3)">X7R</text>
<text x="150.6" y="109.3" transform="rotate(-90 150.6 109.3)">0402</text>
<text x="43.9" y="114.3" transform="rotate(-90 43.9 114.3)">16V</text>
<text x="45.2" y="114.3" transform="rotate(-90 45.2 114.3)">X7R</text>
<text x="46.4" y="114.3" transform="rotate(-90 46.4 114.3)">0402</text>
<text x="136.6" y="116.9" transform="rotate(-90 136.6 116.9)">16V</text>
<text x="137.9" y="116.9" transform="rotate(-90 137.9 116.9)">X7R</text>
<text x="139.2" y="116.9" transform="rotate(-90 139.2 116.9)">0402</text>
<text x="148" y="119.4" transform="rotate(-90 148 119.4)">16V</text>
<text x="149.3" y="119.4" transform="rotate(-90 149.3 119.4)">X7R</text>
<text x="150.6" y="119.4" transform="rotate(-90 150.6 119.4)">0402</text>
<text x="43.9" y="124.5" transform="rotate(-90 43.9 124.5)">16V</text>
<text x="45.2" y="124.5" transform="rotate(-90 45.2 124.5)">X7R</text>
<text x="46.4" y="124.5" transform="rotate(-90 46.4 124.5)">0402</text>
<text x="55.3" y="122" transform="rotate(-90 55.3 122)">16V</text>
<text x="56.6" y="122" transform="rotate(-90 56.6 122)">X7R</text>
<text x="57.9" y="122" transform="rotate(-90 57.9 122)">0402</text>
<text x="136.6" y="127" transform="rotate(-90 136.6 127)">16V</text>
<text x="137.9" y="127" transform="rotate(-90 137.9 127)">X7R</text>
<text x="139.2" y="127" transform="rotate(-90 139.2 127)">0402</text>
<text x="148" y="129.6" transform="rotate(-90 148 129.6)">16V</text>
<text x="149.3" y="129.6" transform="rotate(-90 149.3 129.6)">X7R</text>
<text x="150.6" y="129.6" transform="rotate(-90 150.6 129.6)">0402</text>
</g>
<g font-size="1.4" fill="#006464">
<text x="218.4" y="56.6">0.1u</text>
<text x="269.2" y="56.6">0.1u</text>
<text x="135.3" y="83.9" transform="rotate(-90 135.3 83.9)">0.1u</text>
<text x="42.6" y="88.9" transform="rotate(-90 42.6 88.9)">0.22u</text>
<text x="54.1" y="86.4" transform="rotate(-90 54.1 86.4)">0.22u</text>
<text x="146.8" y="86.4" transform="rotate(-90 146.8 86.4)">0.1u</text>
<text x="135.3" y="91.5" transform="rotate(-90 135.3 91.5)">0.22u</text>
<text x="146.8" y="94" transform="rotate(-90 146.8 94)">0.22u</text>
<text x="54.1" y="101.6" transform="rotate(-90 54.1 101.6)">0.22u</text>
<text x="42.6" y="104.2" transform="rotate(-90 42.6 104.2)">0.22u</text>
<text x="135.3" y="106.7" transform="rotate(-90 135.3 106.7)">0.22u</text>
<text x="54.1" y="111.8" transform="rotate(-90 54.1 111.8)">0.22u</text>
<text x="146.8" y="109.3" transform="rotate(-90 146.8 109.3)">0.22u</text>
<text x="42.6" y="114.3" transform="rotate(-90 42.6 114.3)">0.22u</text>
<text x="135.3" y="116.9" transform="rotate(-90 135.3 116.9)">0.22u</text>
<text x="146.8" y="119.4" transform="rotate(-90 146.8 119.4)">0.22u</text>
<text x="42.6" y="124.5" transform="rotate(-90 42.6 124.5)">0.22u</text>
<text x="54.1" y="122" transform="rotate(-90 54.1 122)">0.22u</text>
<text x="135.3" y="127" transform="rotate(-90 135.3 127)">0.22u</text>
<text x="146.8" y="129.6" transform="rotate(-90 146.8 129.6)">0.22u</text>
</g>
</svg>
